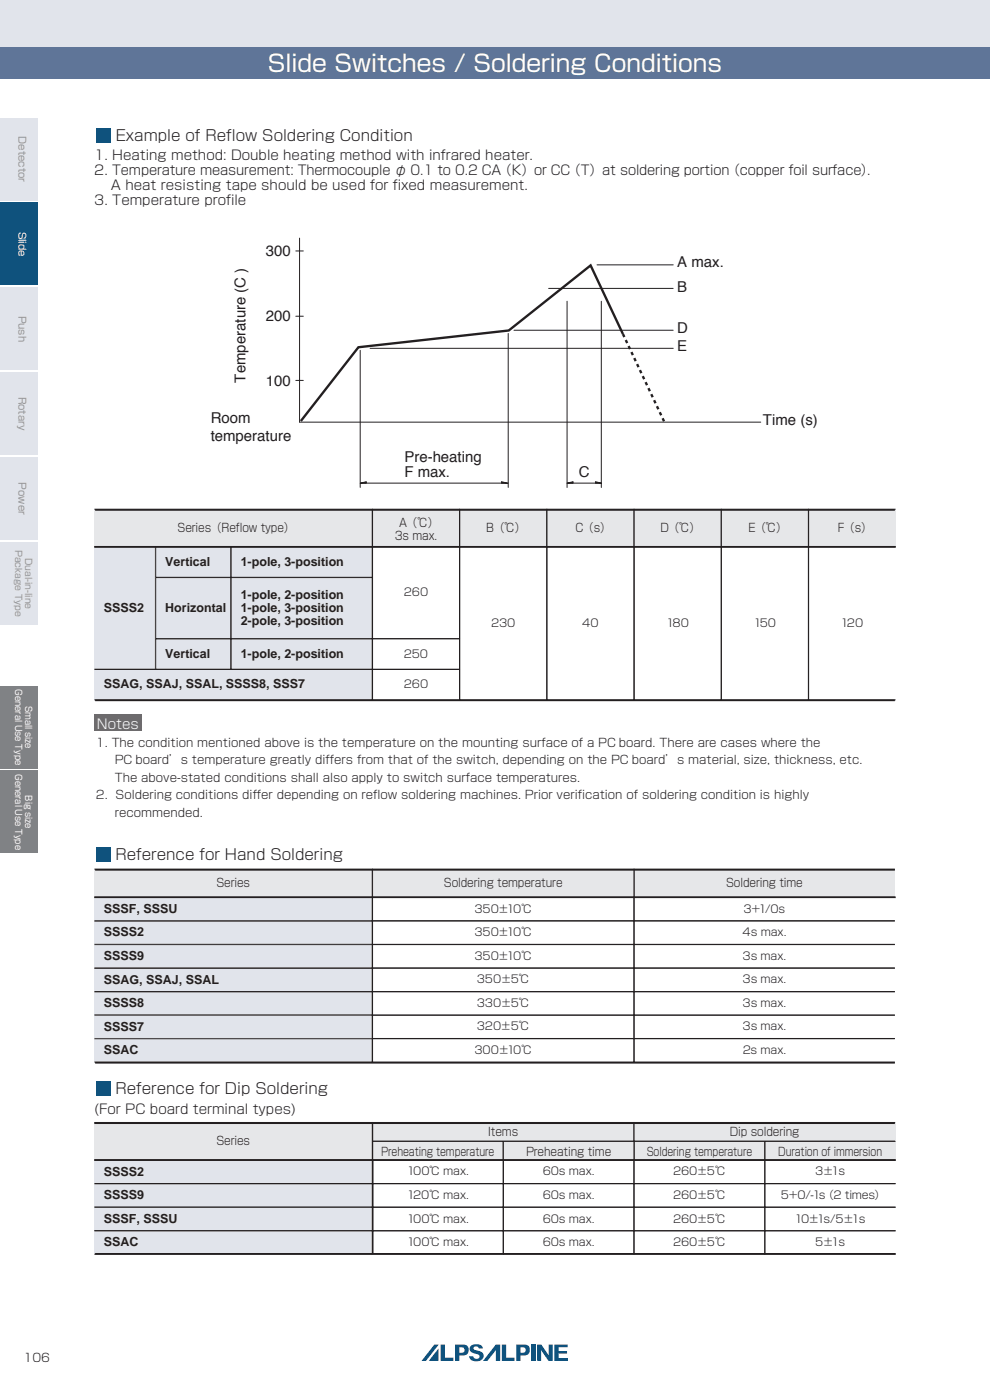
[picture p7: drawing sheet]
<svg xmlns="http://www.w3.org/2000/svg" width="210mm" height="297mm" viewBox="0 0 210 297" stroke-linecap="round" stroke-linejoin="round" font-family="sans-serif">
<path d="M-.1 10h210.1v6.7h-210.1z" fill="#5f7598"/>
<path d="M-.1 -.1h210.1v10.1h-210.1z" fill="#e1e4eb"/>
<path d="M207 10h3v6.7h-3z" fill="#5f7598"/>
<path d="M207 -.1h3v10.1h-3z" fill="#e1e4eb"/>
<g fill="#0f527d">
<path d="M92.1 285.2h1l-2.7 3.5h-1z"/>
<path d="M93 286.1v2.6h-2z"/>
<path d="M99.9 285.5a1.65 1.65 0 0 1 2.6 .6h-.9a.57 .57 0 0 0-.6-.5 .57 .57 0 0 0-.5 .6l.3 .2a1.67 1.67 0 0 1 1.8 1.2 1.62 1.62 0 0 1-1.5 1.2 1.62 1.62 0 0 1-1.6-1.1h.9a.66 .66 0 0 0 .7 .6 .66 .66 0 0 0 .6-.7l-.3-.2a1.92 1.92 0 0 1-1.8-1.3z"/>
<path d="M106.5 285.2h.9v2.8h1.7v.7h-2.6z"/>
<path d="M112.7 285.2h.9v3.5h-.9z"/>
<path d="M113.9 285.2h.9l1.6 2.3v-2.3h.8v3.5h-.9l-1.5-2.3v2.3h-.9z"/>
<path d="M117.6 285.2h2.8v.6h-1.9v.8h1.8v.5h-1.8v1h2v.6h-2.9z"/>
<path d="M93.5 285.2h.9v2.8h1.8v.7h-2.7z"/>
<path d="M105.2 285.2h.9v3.5h-.9v-2.3l-1.8 2.3h-.9z"/>
<path d="M97.4 285.8h.5a.59 .59 0 0 1 .6 .6 .59 .59 0 0 1-.7 .6h-.4zM96.5 285.2v3.5h.9v-1.1h.8a1.16 1.16 0 0 0 1.2-1.1 1.16 1.16 0 0 0-1.1-1.3z"/>
<path d="M110.4 285.8h.4a.59 .59 0 0 1 .7 .6 .59 .59 0 0 1-.7 .6h-.4zM109.5 285.2v3.5h.9v-1.1h.7a1.16 1.16 0 0 0 1.3-1.1 1.16 1.16 0 0 0-1.1-1.3z"/>
</g>
<path d="M-.1 25h8.1v17.5h-8.1z" fill="#e1e4eb"/>
<path d="M-.1 43h8.1v17.5h-8.1z" fill="#0f527d"/>
<g fill="#e1e4eb">
<path d="M-.1 61h8.1v17.5h-8.1z"/>
<path d="M-.1 79h8.1v17.5h-8.1z"/>
<path d="M-.1 97h8.1v17.5h-8.1z"/>
<path d="M-.1 115h8.1v17.5h-8.1z"/>
</g>
<g fill="#808285">
<path d="M-.1 163.5h8.1v17.5h-8.1z"/>
<path d="M-.1 145.5h8.1v17.5h-8.1z"/>
</g>
<path d="M132.1 70.9l-6.8-14.6-17.4 13.8-31.9 3.6-12.2 15.6" fill="none" stroke="#231f20" stroke-width=".5"/>
<path d="M132.1 70.9l8.8 18.7" fill="none" stroke="#231f20" stroke-width=".5" stroke-dasharray=".7 .7" stroke-linecap="butt"/>
<g fill="none" stroke="#231f20" stroke-width=".21">
<path d="M62.7 53.2h1.6M63.5 50.5v39.1h97.9M126.6 56.2h16.2M62.7 67.1h1.6M76.4 74.3v29.1M78.5 73.9h64.3M107.8 70.7v32.7M109 70.1h33.8M116.4 61.2h26.4M120.3 63.9v39.5M127.6 63.9v39.5M62.7 80.7h1.6"/>
<path d="M76.5 102.5h31.3M120.3 102.5h7.3"/>
</g>
<path d="M106.4 102.2l1.3 .3h-1.3z" fill="#231f20"/>
<path d="M106.4 102.2l1.3 .3h-1.3z" fill="none" stroke="#231f20" stroke-width=".21"/>
<path d="M76.4 102.5l1.3-.3v.3z" fill="#231f20"/>
<path d="M76.4 102.5l1.3-.3v.3z" fill="none" stroke="#231f20" stroke-width=".21"/>
<path d="M126.3 102.2l1.3 .3h-1.3z" fill="#231f20"/>
<path d="M126.3 102.2l1.3 .3h-1.3z" fill="none" stroke="#231f20" stroke-width=".21"/>
<path d="M120.3 102.5l1.3-.3v.3z" fill="#231f20"/>
<path d="M120.3 102.5l1.3-.3v.3z" fill="none" stroke="#231f20" stroke-width=".21"/>
<path d="M20 151.6h10v3.5h-10z" fill="#6c6d70"/>
<path d="M20.4 27.3h3v3h-3z" fill="#0f527d"/>
<path d="M20 210.4h59v5h-59z" fill="#e1e4eb"/>
<path d="M20 210.4h59v5h-59" fill="none" stroke="#231f20" stroke-width=".21"/>
<path d="M20 215.4h59v4.9h-59z" fill="#e1e4eb"/>
<path d="M20 215.4h59v4.9h-59" fill="none" stroke="#231f20" stroke-width=".21"/>
<path d="M20 220.4h59v4.9h-59z" fill="#e1e4eb"/>
<path d="M20 220.4h59v4.9h-59" fill="none" stroke="#231f20" stroke-width=".21"/>
<path d="M134.5 242.1h27.7v4h-27.7z" fill="#e6e7e9"/>
<path d="M134.5 242.1h27.7v4h-27.7z" fill="none" stroke="#231f20" stroke-width=".21"/>
<path d="M162.3 242.1h27.6v4h-27.6z" fill="#e6e7e9"/>
<path d="M189.9 242.1h-27.6v4h27.6" fill="none" stroke="#231f20" stroke-width=".21"/>
<path d="M79 242.1h27.7v4h-27.7z" fill="#e6e7e9"/>
<path d="M79 242.1h27.7v4h-27.7z" fill="none" stroke="#231f20" stroke-width=".21"/>
<path d="M106.8 242.1h27.7v4h-27.7z" fill="#e6e7e9"/>
<path d="M106.8 242.1h27.7v4h-27.7z" fill="none" stroke="#231f20" stroke-width=".21"/>
<path d="M20 205.4h59v5h-59z" fill="#e1e4eb"/>
<path d="M20 205.4h59v5h-59" fill="none" stroke="#231f20" stroke-width=".21"/>
<path d="M20 200.4h59v4.9h-59z" fill="#e1e4eb"/>
<path d="M20 200.4h59v4.9h-59" fill="none" stroke="#231f20" stroke-width=".21"/>
<path d="M20 195.4h59v4.9h-59z" fill="#e1e4eb"/>
<path d="M20 195.4h59v4.9h-59" fill="none" stroke="#231f20" stroke-width=".21"/>
<path d="M20 190.4h59v4.9h-59z" fill="#e1e4eb"/>
<path d="M20 190.4h59v4.9h-59" fill="none" stroke="#231f20" stroke-width=".21"/>
<path d="M20 184.4h59v5.9h-59z" fill="#e6e7e9"/>
<path d="M20 184.4h59v5.9h-59" fill="none" stroke="#231f20" stroke-width=".21"/>
<path d="M20 238.1h59v8h-59z" fill="#e6e7e9"/>
<path d="M189.8 190.4h-55.3v4.9h55.3M189.8 195.4h-55.3v4.9h55.3M189.8 200.4h-55.3v4.9h55.3M189.8 205.4h-55.3v5h55.3M189.8 210.4h-55.3v5h55.3h-55.3v4.9h55.3M20 238.1h59v8h-59M189.8 220.4h-55.3v4.9h55.3" fill="none" stroke="#231f20" stroke-width=".21"/>
<path d="M79 238.1h55.5v4h-55.5z" fill="#e6e7e9"/>
<path d="M79 238.1h55.5v4h-55.5z" fill="none" stroke="#231f20" stroke-width=".21"/>
<path d="M134.5 184.4h55.3v5.9h-55.3z" fill="#e6e7e9"/>
<path d="M189.8 184.4h-55.3v5.9h55.3" fill="none" stroke="#231f20" stroke-width=".21"/>
<path d="M134.5 238.1h55.4v4h-55.4z" fill="#e6e7e9"/>
<path d="M79 184.5v40.9M189.9 238.1h-55.4v4h55.4" fill="none" stroke="#231f20" stroke-width=".21"/>
<path d="M20 251.1h59v5h-59z" fill="#e1e4eb"/>
<path d="M20 251.1h59v5h-59" fill="none" stroke="#231f20" stroke-width=".21"/>
<path d="M20 246.1h59v5h-59z" fill="#e1e4eb"/>
<g fill="none" stroke="#231f20" stroke-width=".21">
<path d="M20 246.1h59v5h-59M79.1 251.1h27.6v5h-27.6zM79.1 246.1h27.6v5h-27.6zM79.1 256.1h27.6v5h-27.6zM106.8 251.1h27.7v5h-27.7zM106.8 246.1h27.7v5h-27.7zM106.8 256.1h27.7v5h-27.7zM134.5 251.1h27.7v5h-27.7zM134.5 246.1h27.7v5h-27.7zM190 251.1h-27.7v5h27.7M190 246.1h-27.7v5h27.7M79.1 261.1h27.6v5h-27.6z"/>
<path d="M106.8 261.1h27.7v5h-27.7z"/>
</g>
<path d="M20 256.1h59v5h-59z" fill="#e1e4eb"/>
<path d="M20 256.1h59v5h-59M134.5 256.1h27.7v5h-27.7zM190 256.1h-27.7v5h27.7" fill="none" stroke="#231f20" stroke-width=".21"/>
<path d="M20 261.1h59v5h-59z" fill="#e1e4eb"/>
<path d="M20 261.1h59v5h-59M134.5 261.1h27.7v5h-27.7zM190 261.1h-27.7v5h27.7" fill="none" stroke="#231f20" stroke-width=".21"/>
<path d="M20 246.1h170" fill="none" stroke="#231f20" stroke-width=".35"/>
<g fill="#0f527d">
<path d="M20.4 179.7h3v3h-3z"/>
<path d="M20.4 229.5h3v3h-3z"/>
</g>
<path d="M20 238.3h169.8M20.2 225.5h169.6M20.2 266h169.8" fill="none" stroke="#231f20" stroke-width=".35"/>
<path d="M79 190.4h55.5v4.9h-55.5zM79 195.4h55.5v4.9h-55.5zM79 210.4h55.5v5h-55.5zM79 215.4h55.5v4.9h-55.5zM79 200.4h55.5v4.9h-55.5zM79 205.4h55.5v5h-55.5zM79 220.4h55.5v4.9h-55.5zM79 238.1v27.9" fill="none" stroke="#231f20" stroke-width=".21"/>
<path d="M79 184.4h55.5v5.9h-55.5z" fill="#e6e7e9"/>
<path d="M79 184.4h55.5v5.9h-55.5z" fill="none" stroke="#231f20" stroke-width=".21"/>
<path d="M20 190.4h170M20.2 184.5h169.6" fill="none" stroke="#231f20" stroke-width=".35"/>
<path d="M20 116h13v26h-13z" fill="#e1e4eb"/>
<path d="M20 116h13v26h-13" fill="none" stroke="#231f20" stroke-width=".21"/>
<path d="M33 116h16v6.5h-16z" fill="#e1e4eb"/>
<path d="M33 116h16v6.5h-16z" fill="none" stroke="#231f20" stroke-width=".21"/>
<path d="M49 116h30v6.5h-30z" fill="#e1e4eb"/>
<path d="M49 116h30v6.5h-30z" fill="none" stroke="#231f20" stroke-width=".21"/>
<path d="M33 135.5h16v6.5h-16z" fill="#e1e4eb"/>
<path d="M33 135.5h16v6.5h-16z" fill="none" stroke="#231f20" stroke-width=".21"/>
<path d="M49 135.5h30v6.5h-30z" fill="#e1e4eb"/>
<path d="M49 135.5h30v6.5h-30z" fill="none" stroke="#231f20" stroke-width=".21"/>
<path d="M33 122.5h16v13h-16z" fill="#e1e4eb"/>
<path d="M33 122.5h16v13h-16z" fill="none" stroke="#231f20" stroke-width=".21"/>
<path d="M49 122.5h30v13h-30z" fill="#e1e4eb"/>
<path d="M49 122.5h30v13h-30z" fill="none" stroke="#231f20" stroke-width=".21"/>
<path d="M20 142h59v6.5h-59z" fill="#e1e4eb"/>
<path d="M153 116h18.5v32.5h-18.5zM20 142h59v6.5h-59M79 142h18.5v6.5h-18.5z" fill="none" stroke="#231f20" stroke-width=".21"/>
<path d="M20 108h59v8h-59z" fill="#e6e7e9"/>
<path d="M20 108h59v8h-59M79 116h18.5v19.5h-18.5zM97.5 116h18.5v32.5h-18.5zM116 116h18.5v32.5h-18.5zM134.5 116h18.5v32.5h-18.5zM190 116h-18.5v32.5h18.5M79 135.5h18.5v6.5h-18.5z" fill="none" stroke="#231f20" stroke-width=".21"/>
<path d="M79 108h18.5v8h-18.5z" fill="#e6e7e9"/>
<path d="M79 108h18.5v8h-18.5z" fill="none" stroke="#231f20" stroke-width=".21"/>
<path d="M97.5 108h18.5v8h-18.5z" fill="#e6e7e9"/>
<path d="M97.5 108h18.5v8h-18.5z" fill="none" stroke="#231f20" stroke-width=".21"/>
<path d="M116 108h18.5v8h-18.5z" fill="#e6e7e9"/>
<path d="M116 108h18.5v8h-18.5z" fill="none" stroke="#231f20" stroke-width=".21"/>
<path d="M134.5 108h18.5v8h-18.5z" fill="#e6e7e9"/>
<path d="M134.5 108h18.5v8h-18.5z" fill="none" stroke="#231f20" stroke-width=".21"/>
<path d="M153 108h18.5v8h-18.5z" fill="#e6e7e9"/>
<path d="M153 108h18.5v8h-18.5z" fill="none" stroke="#231f20" stroke-width=".21"/>
<path d="M171.5 108h18.5v8h-18.5z" fill="#e6e7e9"/>
<path d="M79 108v40.6M190 108h-18.5v8h18.5" fill="none" stroke="#231f20" stroke-width=".21"/>
<path d="M20 116h170M20.2 108.2h169.6M20.2 148.6h169.6" fill="none" stroke="#231f20" stroke-width=".35"/>
<text font-size="4.9" fill="#fff" x="56.8" y="15.2">Slide Switches / Soldering Conditions</text>
<g font-size="3.2" fill="#231f20">
<text x="24.5" y="29.8">Example of Reflow Soldering Condition</text>
<text x="56.4" y="54.3">300</text>
<text x="143.7" y="56.7">A max.</text>
<text x="143.7" y="61.9">B</text>
<text x="56.4" y="68.2">200</text>
<text x="143.7" y="70.7">D</text>
<text x="143.7" y="74.6">E</text>
<text x="52.1" y="81.1" transform="rotate(-90 52.1 81.1)">Temperature (C )</text>
<text x="56.4" y="81.8">100</text>
<text x="44.7" y="89.6">Room</text>
<text x="44.7" y="93.5">temperature</text>
<text x="161.8" y="90.1">Time (s)</text>
<text x="85.8" y="101.1">F max.</text>
<text x="85.8" y="98">Pre-heating</text>
<text x="122.8" y="101.3">C</text>
<text x="24.5" y="182.4">Reference for Hand Soldering</text>
<text x="24.5" y="232.1">Reference for Dip Soldering</text>
</g>
<g font-size="2.8" fill="#231f20">
<text x="20" y="34">1. Heating method: Double heating method with infrared heater.</text>
<text x="20" y="37.2">2. Temperature measurement: Thermocouple φ 0.1 to 0.2 CA （K）or CC （T）at soldering portion （copper foil surface）</text>
<text x="23.5" y="40.4">A heat resisting tape should be used for fixed measurement.</text>
<text x="184" y="37.2">.</text>
<text x="20" y="43.5">3. Temperature profile</text>
<text x="20" y="236.2">(For PC board terminal types)</text>
</g>
<text font-size="2.8" fill="#fff" x="20.6" y="154.7">Notes</text>
<g font-size="2.6" fill="#231f20">
<text x="35.1" y="120.1">Vertical</text>
<text x="51.1" y="120.1">1-pole, 3-position</text>
<text x="22.1" y="129.8">SSSS2</text>
<text x="35.1" y="129.8">Horizontal</text>
<text x="51.1" y="127">1-pole, 2-position</text>
<text x="51.1" y="129.8">1-pole, 3-position</text>
<text x="51.1" y="132.6">2-pole, 3-position</text>
<text x="35.1" y="139.6">Vertical</text>
<text x="51.1" y="139.6">1-pole, 2-position</text>
<text x="22.1" y="146.1">SSAG, SSAJ, SSAL, SSSS8, SSS7</text>
<text x="22.1" y="193.7">SSSF, SSSU</text>
<text x="22.1" y="203.7">SSSS9</text>
<text x="22.1" y="198.7">SSSS2</text>
<text x="22.1" y="208.7">SSAG, SSAJ, SSAL</text>
<text x="22.1" y="213.7">SSSS8</text>
<text x="22.1" y="218.6">SSSS7</text>
<text x="22.1" y="223.6">SSAC</text>
<text x="22.1" y="249.4">SSSS2</text>
<text x="22.1" y="254.4">SSSS9</text>
<text x="22.1" y="259.4">SSSF, SSSU</text>
<text x="22.1" y="264.4">SSAC</text>
</g>
<g font-size="2.5" fill="#231f20">
<text x="37.7" y="112.8">Series（Reflow type）</text>
<text x="84.7" y="111.8">A（℃）</text>
<text x="103.2" y="112.8">B（℃）</text>
<text x="122.1" y="112.8">C（s）</text>
<text x="140.1" y="112.8">D（℃）</text>
<text x="158.7" y="112.8">E（℃）</text>
<text x="177.7" y="112.8">F（s）</text>
<text x="83.7" y="114.6">3s max.</text>
<text x="20.4" y="158.4">1. The condition mentioned above is the temperature on the mounting surface of a PC board. There are cases where the</text>
<text x="24.4" y="162.1">PC board’s temperature greatly differs from that of the switch, depending on the PC board’s material, size, thickness, etc.</text>
<text x="24.4" y="165.8">The above-stated conditions shall also apply to switch surface temperatures.</text>
<text x="20.4" y="169.5">2. Soldering conditions differ depending on reflow soldering machines. Prior verification of soldering condition is highly</text>
<text x="24.4" y="173.2">recommended.</text>
<text x="45.9" y="188.2">Series</text>
<text x="94.2" y="188.2">Soldering temperature</text>
<text x="154" y="188.2">Soldering time</text>
<text x="45.9" y="242.9">Series</text>
<text x="80.9" y="245.3">Preheating temperature</text>
<text x="103.6" y="240.9">Items</text>
<text x="111.6" y="245.3">Preheating time</text>
<text x="137.2" y="245.3">Soldering temperature</text>
<text x="154.8" y="240.9">Dip soldering</text>
<text x="165.1" y="245.3">Duration of immersion</text>
<text x="5" y="289">106</text>
</g>
<g font-size="2.3" fill="#231f20">
<text x="85.7" y="126.5">260</text>
<text x="104.2" y="133">230</text>
<text x="123.5" y="133">40</text>
<text x="141.3" y="133">180</text>
<text x="159.8" y="133">150</text>
<text x="178.3" y="133">120</text>
<text x="85.7" y="139.5">250</text>
<text x="85.7" y="146">260</text>
<text x="100.6" y="193.6">350±10℃</text>
<text x="157.7" y="193.6">3+1/0s</text>
<text x="100.6" y="198.6">350±10℃</text>
<text x="100.6" y="203.6">350±10℃</text>
<text x="157.5" y="198.6">4s max.</text>
<text x="157.5" y="203.6">3s max.</text>
<text x="101.1" y="208.6">350±5℃</text>
<text x="157.5" y="208.6">3s max.</text>
<text x="101.1" y="213.6">330±5℃</text>
<text x="157.5" y="213.6">3s max.</text>
<text x="101.2" y="218.6">320±5℃</text>
<text x="157.5" y="218.6">3s max.</text>
<text x="100.6" y="223.6">300±10℃</text>
<text x="157.5" y="223.6">2s max.</text>
<text x="86.3" y="249.4">100℃ max.</text>
<text x="115.1" y="249.4">60s max.</text>
<text x="142.8" y="249.4">260±5℃</text>
<text x="172.9" y="249.4">3±1s</text>
<text x="86.3" y="254.4">120℃ max.</text>
<text x="115.1" y="254.4">60s max.</text>
<text x="142.8" y="254.4">260±5℃</text>
<text x="165.6" y="254.4">5+0/-1s （2 times）</text>
<text x="86.3" y="259.4">100℃ max.</text>
<text x="115.1" y="259.4">60s max.</text>
<text x="142.8" y="259.4">260±5℃</text>
<text x="168.5" y="259.4">10±1s/5±1s</text>
<text x="86.3" y="264.4">100℃ max.</text>
<text x="115.1" y="264.4">60s max.</text>
<text x="142.8" y="264.4">260±5℃</text>
<text x="172.9" y="264.4">5±1s</text>
</g>
<g font-size="2.1" fill="#939598">
<text x="4" y="28.9" transform="rotate(90 4 28.9)">Detector</text>
<text x="4" y="67" transform="rotate(90 4 67)">Push</text>
<text x="4" y="84.1" transform="rotate(90 4 84.1)">Rotary</text>
<text x="4" y="102.3" transform="rotate(90 4 102.3)">Power</text>
</g>
<text font-size="2.1" fill="#fff" x="4" y="49.2" transform="rotate(90 4 49.2)">Slide</text>
<g font-size="1.9" fill="#939598">
<text x="3.2" y="116.6" transform="rotate(90 3.2 116.6)">Package Type</text>
<text x="5.3" y="118.3" transform="rotate(90 5.3 118.3)">Dual-in-line</text>
</g>
<g font-size="1.9" fill="#fff">
<text x="3.2" y="146.2" transform="rotate(90 3.2 146.2)">General Use Type</text>
<text x="5.3" y="149.7" transform="rotate(90 5.3 149.7)">Small size</text>
<text x="3.2" y="164.2" transform="rotate(90 3.2 164.2)">General Use Type</text>
<text x="5.3" y="168.7" transform="rotate(90 5.3 168.7)">Big size</text>
</g>
</svg>
